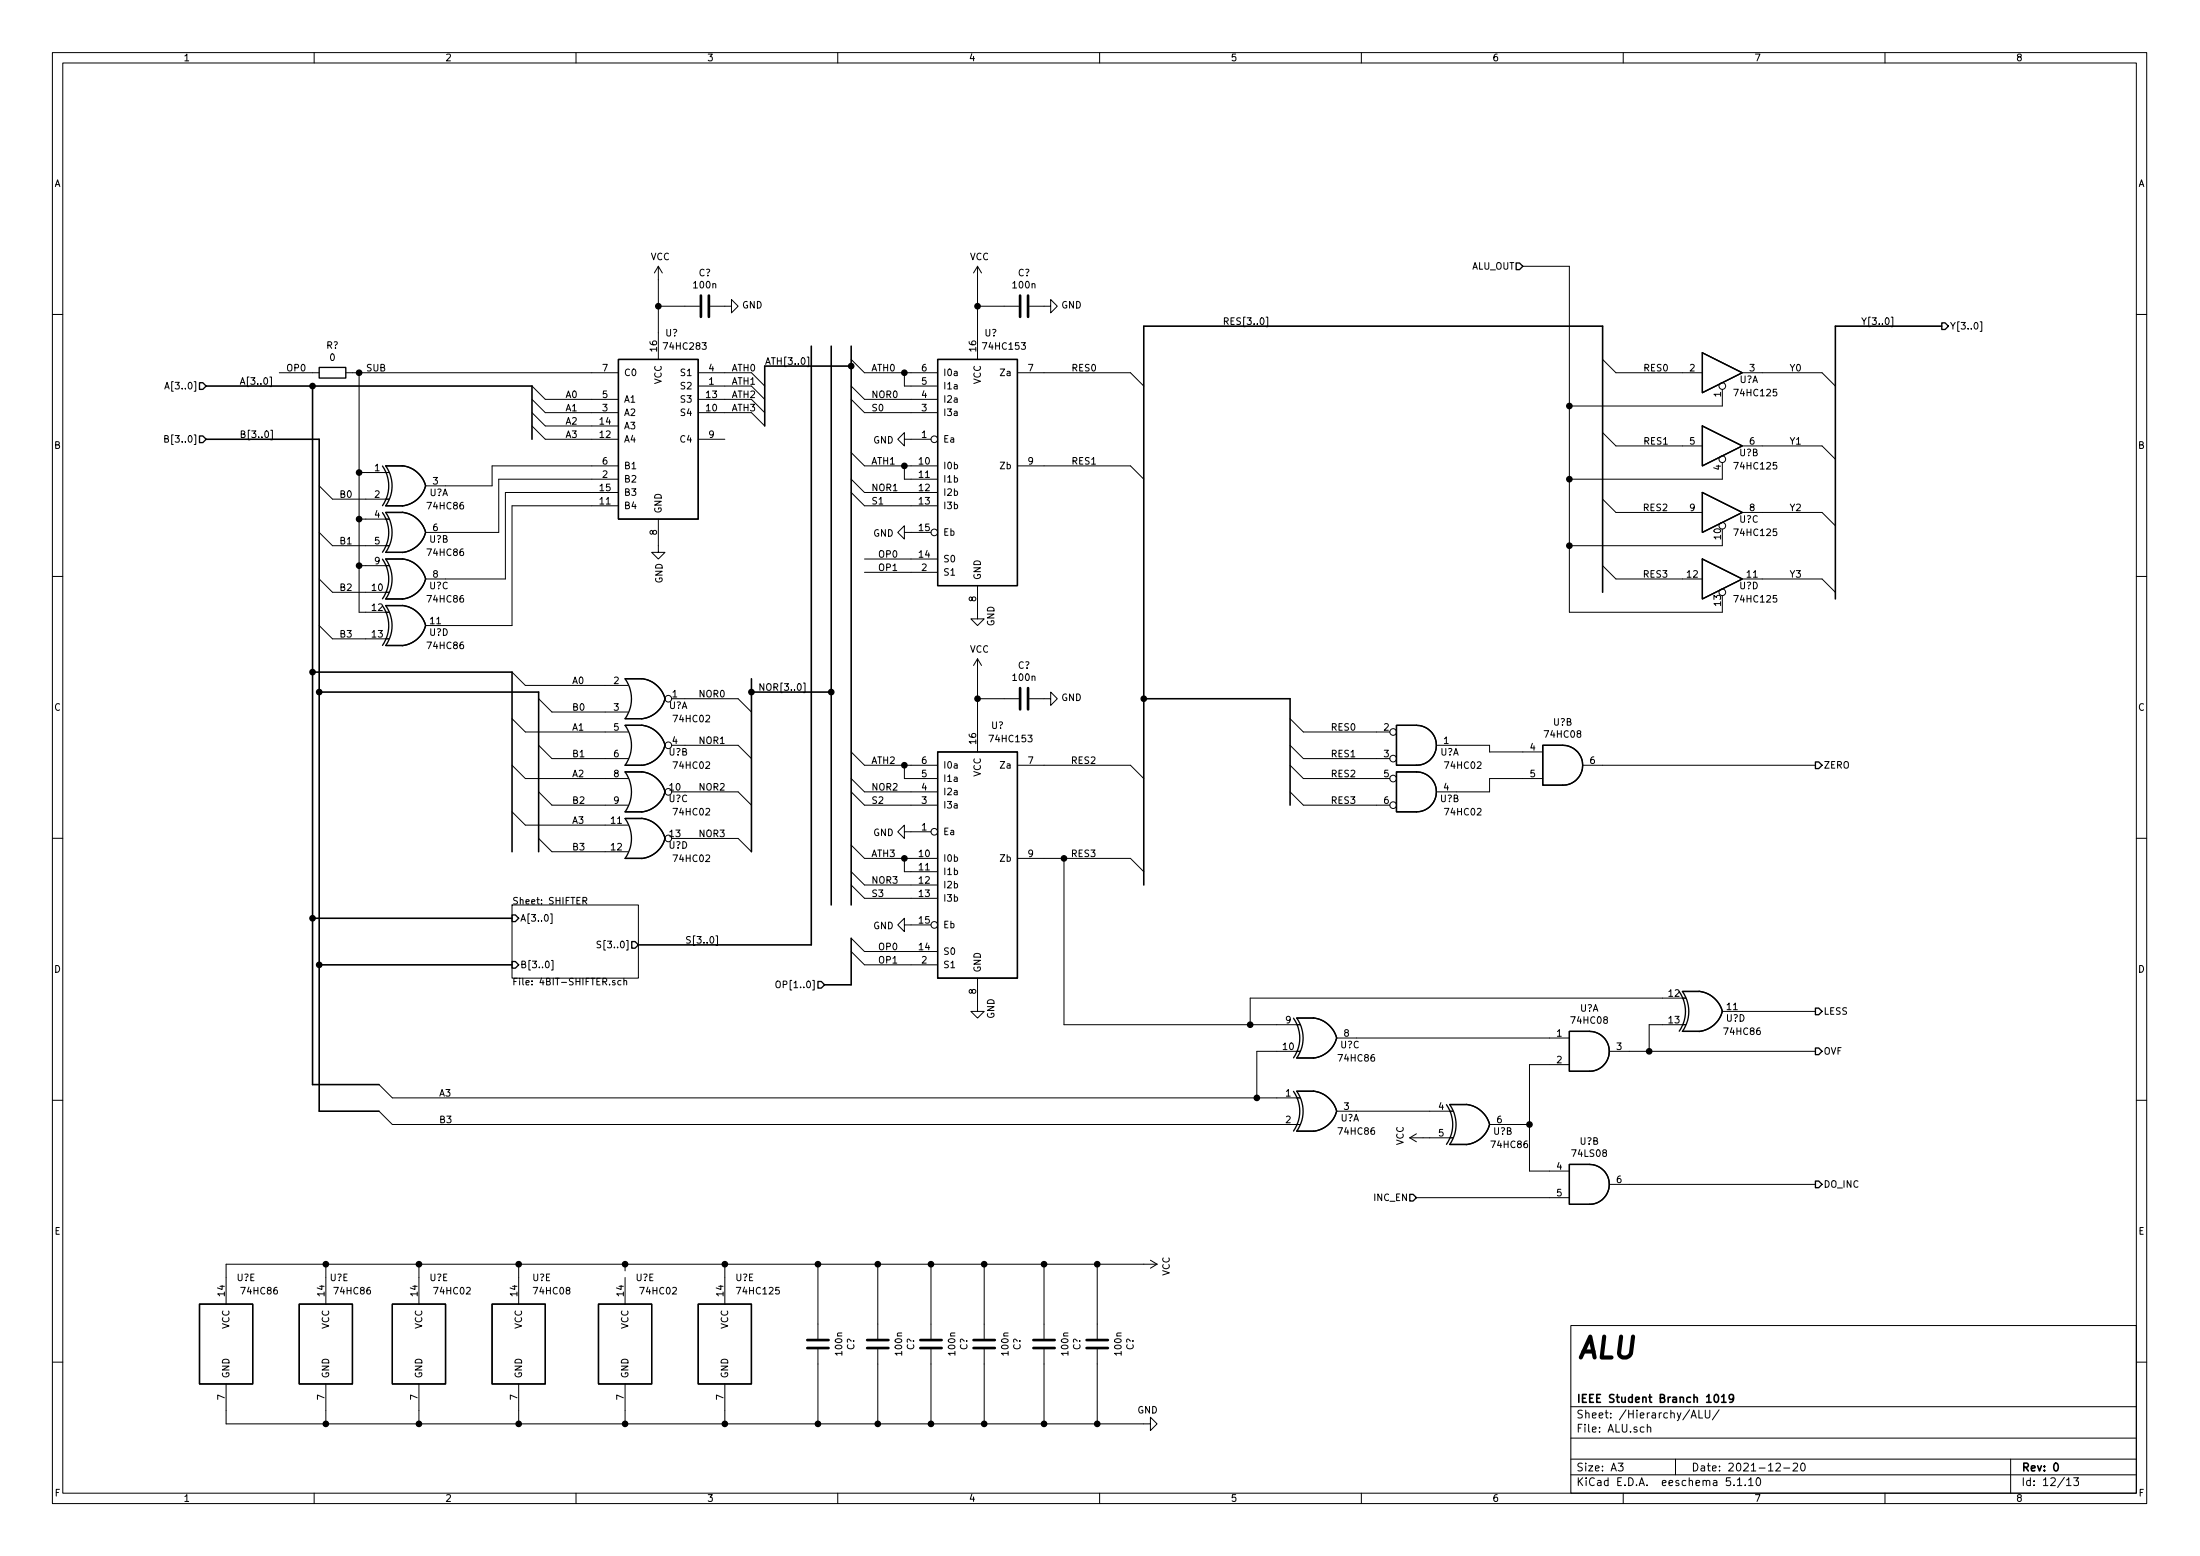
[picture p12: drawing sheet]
<svg xmlns="http://www.w3.org/2000/svg" width="420mm" height="297mm" viewBox="0 0 420 297" stroke-linecap="round" stroke-linejoin="round" font-family="sans-serif">
<g fill="none" stroke="#000" stroke-width=".19">
<path d="M10 10h400v277h-400zM12 12h396v273.1h-396zM60 10v2M110 10v2M160 10v2M210 10v2M260 10v2M310 10v2M360 10v2M125.7 58.5h7.9M125.7 50.8l-.7 1.3M125.7 50.8v17.8"/>
<path d="M125.7 50.8l.8 1.3M135.6 58.5h4.1v-1.3l1.3 1.3-1.3 1.2v-1.2M186.7 50.8l-.8 1.3M186.7 50.8v17.8M186.7 50.8l.8 1.3M186.7 58.5h7.9M196.6 58.5h4.1v-1.3l1.2 1.3-1.2 1.2v-1.2M290.8 50.8h8.9v66.1h29.2v-3.2M10 60h2M31.5 74.3l.4-1.3 .4 1.3M31.6 73.9h.6M51.5 72h.3v1.8h-.3"/>
<path d="M53.3 71.2h7.7M66 71.2h52.1M68.6 71.2v45.7h5.7M101.6 76.2l2.5 2.6h14M101.6 73.7l2.5 2.5h14M101.6 78.8l2.5 2.5h14M133.3 71.2h10.2l2.5 2.5M133.3 78.8h10.2l2.5 2.5M133.3 76.2h10.2l2.5 2.6M133.3 73.7h10.2l2.5 2.5M154.2 68.2h.3v1.8h-.3M162.6 68.6l2.5 2.6h14"/>
<path d="M162.6 76.2l2.5 2.6h14M162.6 73.7l2.5 2.5h14M172.7 71.2v2.5h6.4M194.3 71.2h21.6l2.5 2.5M233.8 61.3h.6l.2-.2-.1-.3-.7-.1v1.2M234.1 61.3l.5 .6M306.1 68.6l2.5 2.6h16.5M328.9 74.3v3.2h-29.2M332.7 71.2h15.3l2.5 2.5M355.6 60.7l.4 .6 .4-.6M356 61.3v.6M378.2 61.4h.3v1.9h-.3"/>
<path d="M408 60h2M31.5 83.8l.5-.1 .1-.4-.6-.2v1.3h.5l.1-.1 .1-.3-.3-.2M51.7 82.1h.3v1.9h-.3M61 92.7l2.5 2.6h10.8M68.6 90.2h5.7M68.6 99.1h5.7M101.6 81.3l2.5 2.6h14M118.1 94h-21.6v16.5h-15.2M118.1 88.9h-24.1v3.8h-12.7M118.1 91.5h-22.9v10.1h-13.9M118.1 96.6h-20.3v22.8h-16.5M125.7 99.1v6.3h1.3l-1.3 1.3-1.2-1.3h1.2"/>
<path d="M133.3 83.9h5.1M162.6 86.4l2.5 2.5h14M162.6 91.5l2.5 2.5h14M162.6 94l2.5 2.6h14M172.7 83.9v-1.3l-1.3 1.3 1.3 1.2v-1.2h5.1M172.7 88.9v2.6h6.4M194.3 88.9h21.6l2.5 2.6M306.1 82.6l2.5 2.5h16.5M306.1 95.3l2.5 2.5h16.5M328.9 88.3v3.2h-29.2M332.7 85.1h15.3l2.5 2.6M332.7 97.8h15.3l2.5 2.6"/>
<path d="M10 110h2M61 119.4l2.5 2.6h10.8M61 110.5l2.5 2.6h10.8M61 101.6l2.5 2.6h10.8M68.6 108h5.7M165.1 106.7h14M165.1 109.3h14M172.7 101.6v-1.2l-1.3 1.2 1.3 1.3v-1.3h5.1M186.7 111.8v6.3h1.3l-1.3 1.3-1.3-1.3h1.3M306.1 108l2.5 2.5h16.5M328.9 101v3.2h-29.2M332.7 110.5h15.3l2.5 2.6"/>
<path d="M408 110h2M97.8 137.2l2.5 2.5h19.6M97.8 128.3l2.5 2.5h19.6M102.9 133.4l2.5 2.5h14.5M128.3 133.4h12.7l2.5 2.5M153.4 130.4h.3v1.8h-.3M186.7 125.8v17.7M186.7 133.4h7.9M186.7 125.8l-.8 1.2M186.7 125.8l.8 1.2M196.6 133.4h4.1v-1.3l1.2 1.3-1.2 1.3v-1.3M246.4 137.2l2.5 2.5h16.5"/>
<path d="M97.8 146.1l2.5 2.5h19.6M97.8 155l2.5 2.5h19.6M102.9 142.3l2.5 2.5h14.5M102.9 151.2l2.5 2.5h14.5M128.3 142.3h12.7l2.5 2.5M128.3 151.2h12.7l2.5 2.5M162.6 148.6l2.5 2.6h14M162.6 151.2l2.5 2.5h14M162.6 143.5l2.5 2.6h14M172.7 158.8v-1.3l-1.3 1.3 1.3 1.3v-1.3h5.1M172.7 146.1v2.5h6.4M194.3 146.1h21.6l2.5 2.5"/>
<path d="M246.4 142.3l2.5 2.5h16.5M246.4 146.1l2.5 2.5h16.5M246.4 151.2l2.5 2.5h16.5M274.3 142.3h10.2v1.2h10.1M294.6 148.6h-10.1v2.6h-10.2M302.3 146.1h44.4M10 160h2M97.8 172.8h24.1v13.9h-24.1zM102.9 160.1l2.5 2.5h14.5M105.1 174.5h.3v1.8h-.3M111.3 172l.7-.1v-.5l-.7-.1v1.3M111.6 172l.5 .6"/>
<path d="M114.7 179.7h-.5l-.1 .1v.3l.5 .3 .1 .3-.2 .2h-.5M128.3 160.1h12.7l2.5 2.5M136.7 178.6h.3v1.9h-.3M162.6 161.3l2.5 2.6h14M162.6 166.4l2.5 2.5h14M162.6 168.9l2.5 2.6h14M162.6 179.1l2.5 2.5h14M172.7 176.6v-1.3l-1.3 1.3 1.3 1.2v-1.2h5.1M172.7 163.9v2.5h6.4M194.3 163.9h21.6l2.5 2.5M203.2 163.9v31.7h45.1M408 160h2"/>
<path d="M105.3 183.3h.3v1.9h-.3M117.4 187.2h-.3l-.1 .2v.1l.4 .2v.3h-.4M118.6 187.2h-.4l-.2 .2 .1 .6h.5M119.2 187.3l.1-.1h.3l.1 .8M119.2 186.8v1.2M148.3 187.5l.2-.2a.44 .44 0 0 1 .5 .4v.7l-.3 .2-.3-.1a1 1 0 0 1-.1-1zM162.6 181.6l2.5 2.6h14M186.7 186.7v6.4h1.3l-1.3 1.2-1.3-1.2h1.3M255.3 198.2h44.4M321.9 195.6h-6.9v5.1M321.9 190.5h-83.1v5.1M328.9 193.1h17.8"/>
<path d="M10 210h2M72.4 212.1l2.5 2.6h173.4M72.4 207l2.5 2.6h173.4M248.3 200.7h-8.3v8.9M255.3 212.1h22.2M269.2 217.2h8.3M269.2 217.2l1.3 .8M270.5 216.4l-1.3 .8M284.5 214.7h7.6M299.7 203.2h-7.6v20.4h7.6M307.3 200.7h39.4M408 210h2"/>
<path d="M270.5 228.6h29.2M307.3 226.1h39.4M62.2 241.3v7.7M80 241.3v7.7M99.1 241.3v7.7M119.4 241.3v1.3M119.4 243.9v5.1M138.4 241.3v7.7M156.2 241.3v14.3M156.2 257.6v14.2M167.6 241.3v14.3M167.6 257.6v14.2"/>
<path d="M177.8 241.3v14.3M177.8 257.6v14.2M188 241.3v14.3M188 257.6v14.2M199.4 241.3v14.3M199.4 257.6v14.2M209.5 241.3v14.3M209.5 257.6v14.2M219.7 240.6l1.3 .7M221 241.3h-177.8v7.7M221 241.3l-1.3 .8M300 253h108v32.1h-108z"/>
<path d="M10 260h2M43.2 264.2v7.6h176.5v-1.3l1.3 1.3-1.3 1.3v-1.3M62.2 264.2v7.6M80 264.2v7.6M99.1 264.2v7.6M119.4 264.2v7.6M138.4 264.2v7.6M300 278.5h108M300 274.5h108M300 268.5h108M309 279.3h1l-.5 .6 .4 .1v.7l-.2 .1-.7-.1M314.6 272.5h.1a.37 .37 0 0 1 .6 .1v.8"/>
<path d="M314.6 271.9v1.5M320 278.5v3M323 270.7l.5-1.5 .5 1.5M323.1 270.3h.7M324.5 269.2v1.5h.7M325.7 269.2v1.2l.3 .3h.2l.3-.3v-1.2M328.3 269.1l-1.3 2M339.2 279.5l.6-.2 .2 .4-.9 1.1h.9M342.5 279.5l.5-.2 .3 .2v.2l-.9 1.1h.9M344.1 279.4l.1-.1a.8 .8 0 0 1 .6 .8 .8 .8 0 0 1-.6 .7 1 1 0 0 1-.1-1.4zM384 278.5v6.6M408 260h2"/>
<path d="M60 285.1v1.9M110 285.1v1.9M160 285.1v1.9M210 285.1v1.9M260 285.1v1.9M300 281.5h108M310 285.1v1.9M331.2 283.5v.1M331.8 282.5l.4-.4v1.5M331.8 283.6h.9M333.3 283.5v.1M334 282.5l.4-.4v1.5"/>
<path d="M334 283.6h.8M335.6 282.2l.1-.1a.8 .8 0 0 1 .6 .8 .8 .8 0 0 1-.6 .7 1 1 0 0 1-.1-1.4zM340.7 280.2h1.1M360 285.1v1.9M394.7 282.5l.4-.4v1.5M394.7 283.6h.8M396 282.1h1l-.5 .6 .4 .1v.7l-.2 .1-.7-.1"/>
<circle cx="328.9" cy="73.7" r=".63"/>
<circle cx="178.4" cy="83.9" r=".63"/>
<circle cx="328.9" cy="87.7" r=".63"/>
<circle cx="178.4" cy="101.6" r=".63"/>
<circle cx="328.9" cy="100.4" r=".63"/>
<circle cx="328.9" cy="113.1" r=".63"/>
<circle cx="127.6" cy="133.4" r=".63"/>
<circle cx="266.1" cy="139.7" r=".63"/>
<circle cx="127.6" cy="142.3" r=".63"/>
<circle cx="127.6" cy="151.2" r=".63"/>
<circle cx="178.4" cy="158.8" r=".63"/>
<circle cx="266.1" cy="153.7" r=".63"/>
<circle cx="266.1" cy="144.8" r=".63"/>
<circle cx="266.1" cy="148.6" r=".63"/>
<circle cx="127.6" cy="160.1" r=".63"/>
<circle cx="178.4" cy="176.6" r=".63"/>
</g>
<g fill="none" stroke="#000" stroke-width=".3">
<path d="M39.4 73.7h62.2v10.2M59.7 73.7v133.3h12.7M154.9 66.1v114.3h-33M158.7 66.1v106.7M162.6 69.9h-16.6v11.4M162.6 66.1v106.7M370.8 62.3h-20.3v52M39.4 83.9h21.6v128.2h11.4M306.1 113.1v-50.8h-87.7v106.6M59.7 128.3h38.1v34.3M61 132.1h41.9v30.5M143.5 129.6v33"/>
<path d="M143.5 132.1h15.2M218.4 133.4h28v20.3M59.7 175.3h38.1M162.6 179.1v8.9h-5.1M61 184.2h36.8M327.5 266.4l.2-.2a.81 .81 0 0 1 .6 .6 .81 .81 0 0 1-.3 .8l-.1 .1a.79 .79 0 0 1-.4-1.3zM328.8 266.6l.4-.4v1.5M328.8 267.7h.8M331.1 266.8l-.3 .3h-.4l-.2-.3 .2-.5 .4-.1 .3 .3-.1 .8-.3 .4h-.3M392.5 279.4l.1-.1a.8 .8 0 0 1 .5 .8 .8 .8 0 0 1-.5 .7 .97 .97 0 0 1-.1-1.4z"/>
</g>
<g fill="none" stroke="#000" stroke-width=".25">
<path d="M289.6 50.2h.6l.6 .6-.6 .7h-.6zM38.1 73.1h.6l.7 .6-.7 .6h-.6zM61 70.1h5v2.1h-5zM118.1 68.6h15.2v30.5h-15.2zM179.1 68.6h15.2v43.2h-15.2zM325.1 67.3l7.6 3.9-7.6 3.8zM370.8 61.6h.7l.6 .7-.6 .6h-.7zM38.1 83.2h.6l.7 .7-.7 .6h-.6zM73.1 89a6.6 6.6 0 0 1 0 7.5M73.1 97.9a6.6 6.6 0 0 1 0 7.5M76.8 88.9a5.2 5.2 0 0 1 4.5 3.8M76.8 88.9l-3.1 .1a6.6 6.6 0 0 1 0 7.5l3.1 .1"/>
<path d="M76.8 97.8a5.2 5.2 0 0 1 4.5 3.8M76.8 97.8l-3.1 .1a6.6 6.6 0 0 1 0 7.5M81.3 92.8a5.2 5.2 0 0 1-4.5 3.8M325.1 81.3l7.6 3.8-7.6 3.8zM325.1 94l7.6 3.8-7.6 3.8zM73.1 115.6a6.6 6.6 0 0 1 0 7.6M73.1 106.7a6.6 6.6 0 0 1 0 7.6M73.7 115.6h3.1a5.2 5.2 0 0 1 4.5 3.8M73.7 106.7h3.1a5.2 5.2 0 0 1 4.5 3.8M73.7 115.6a6.6 6.6 0 0 1 0 7.6M73.7 106.7a6.6 6.6 0 0 1 0 7.6M81.3 119.4a5.2 5.2 0 0 1-4.5 3.9l-3.1-.1"/>
<path d="M81.3 110.6a5.2 5.2 0 0 1-4.5 3.8l-3.1-.1M81.3 101.7a5.2 5.2 0 0 1-4.5 3.8l-3.1-.1M325.1 106.7l7.6 3.8-7.6 3.8zM119.4 138.5l3.2-.1a5.2 5.2 0 0 1 4.4 3.9M119.4 129.6h3.2M119.4 138.5a6.6 6.6 0 0 1 0 7.6M119.4 129.6a6.6 6.6 0 0 1 0 7.6M122.6 129.6a5.2 5.2 0 0 1 4.4 3.8M127 133.4a5.2 5.2 0 0 1-4.4 3.8h-3.2M266.7 138.5h3.8a3.8 3.8 0 0 1 3.8 3.8 3.8 3.8 0 0 1-3.8 3.8h-3.8zM119.4 147.4l3.2-.1a5.2 5.2 0 0 1 4.4 3.8M119.4 156.2h3.2"/>
<path d="M119.4 147.4a6.6 6.6 0 0 1 0 7.6M119.4 156.3a6.6 6.6 0 0 1 0 7.5M122.6 156.2a5.2 5.2 0 0 1 4.4 3.8M127 142.3a5.2 5.2 0 0 1-4.4 3.8h-3.2M127 151.2a5.2 5.2 0 0 1-4.4 3.8h-3.2M179.1 143.5h15.2v43.2h-15.2zM266.7 147.4h3.8a3.8 3.8 0 0 1 3.8 3.8 3.8 3.8 0 0 1-3.8 3.8h-3.8zM294.6 142.3h3.8a3.8 3.8 0 0 1 3.9 3.8 3.8 3.8 0 0 1-3.9 3.8h-3.8zM346.7 145.5h.6l.7 .6-.7 .6h-.6zM97.8 174.7h.6l.7 .6-.7 .6h-.6zM119.4 163.9h3.2M120.6 179.7h.7l.6 .7-.6 .6h-.7z"/>
<path d="M127 160.1a5.2 5.2 0 0 1-4.4 3.8M97.8 183.6h.6l.7 .6-.7 .6h-.6zM156.2 187.4h.6l.7 .6-.7 .6h-.6zM247 194.4a6.6 6.6 0 0 1 0 7.5M247.6 194.3h3.2a5.2 5.2 0 0 1 4.5 3.8M247.7 194.4a6.6 6.6 0 0 1 0 7.5l3.1 .1M255.3 198.2a5.2 5.2 0 0 1-4.5 3.8M299.7 196.9h3.8a3.8 3.8 0 0 1 3.8 3.8 3.8 3.8 0 0 1-3.8 3.8h-3.8zM320.7 189.3a6.6 6.6 0 0 1 0 7.6M321.3 189.3l3.2-.1a5.2 5.2 0 0 1 4.4 3.9M321.3 189.3a6.6 6.6 0 0 1 0 7.6M328.9 193.1a5.2 5.2 0 0 1-4.4 3.8h-3.2"/>
<path d="M346.7 192.4h.6l.7 .7-.7 .6h-.6zM247 208.3a6.6 6.6 0 0 1 0 7.6M247.6 208.3h3.2a5.2 5.2 0 0 1 4.5 3.8M247.7 208.3a6.6 6.6 0 0 1 0 7.6M255.3 212.2a5.2 5.2 0 0 1-4.5 3.8l-3.2-.1M276.3 210.9a6.6 6.6 0 0 1 0 7.6M276.9 210.9l3.1-.1a5.2 5.2 0 0 1 4.5 3.8M276.9 210.9a6.6 6.6 0 0 1 0 7.6M284.5 214.7a5.2 5.2 0 0 1-4.5 3.8h-3.1M346.7 200.1h.6l.7 .6-.7 .6h-.6zM269.2 228h.7l.6 .6-.6 .7h-.7zM299.7 222.3h3.8a3.8 3.8 0 0 1 3.8 3.8 3.8 3.8 0 0 1-3.8 3.8h-3.8z"/>
<path d="M346.7 225.5h.6l.7 .6-.7 .6h-.6zM38.1 249h10.2v15.2h-10.2zM57.1 249h10.2v15.2h-10.2zM74.9 249h10.2v15.2h-10.2zM94 249h10.1v15.2h-10.1zM114.3 249h10.2v15.2h-10.2zM133.3 249h10.2v15.2h-10.2z"/>
</g>
<g fill="none" stroke="#000" stroke-width=".51">
<path d="M133.9 56.4v4.1M135.4 56.4v4.1M194.8 56.4v4.1M196.3 56.4v4.1M194.8 131.4v4M196.3 131.4v4M154.2 255.8h4M154.2 257.3h4M165.6 255.8h4.1M165.6 257.3h4.1M175.8 255.8h4M175.8 257.3h4"/>
<path d="M185.9 255.8h4.1M185.9 257.3h4.1M197.4 255.8h4M197.4 257.3h4M207.5 255.8h4.1M207.5 257.3h4.1"/>
</g>
<g fill="#000" stroke="#000" stroke-width=".25">
<circle cx="125.7" cy="58.5" r=".51"/>
<circle cx="186.7" cy="58.5" r=".51"/>
<circle cx="59.7" cy="73.7" r=".51"/>
<circle cx="68.6" cy="71.2" r=".51"/>
<circle cx="162.6" cy="69.9" r=".51"/>
<circle cx="172.7" cy="71.2" r=".51"/>
<circle cx="299.7" cy="77.5" r=".51"/>
<circle cx="68.6" cy="90.2" r=".51"/>
<circle cx="68.6" cy="99.1" r=".51"/>
<circle cx="172.7" cy="88.9" r=".51"/>
<circle cx="299.7" cy="91.5" r=".51"/>
<circle cx="68.6" cy="108" r=".51"/>
<circle cx="299.7" cy="104.2" r=".51"/>
<circle cx="59.7" cy="128.3" r=".51"/>
<circle cx="61" cy="132.1" r=".51"/>
<circle cx="143.5" cy="132.1" r=".51"/>
<circle cx="158.8" cy="132.1" r=".51"/>
<circle cx="186.7" cy="133.4" r=".51"/>
<circle cx="218.4" cy="133.4" r=".51"/>
<circle cx="172.7" cy="146.1" r=".51"/>
<circle cx="59.7" cy="175.3" r=".51"/>
<circle cx="172.7" cy="163.9" r=".51"/>
<circle cx="203.2" cy="163.9" r=".51"/>
<circle cx="61" cy="184.2" r=".51"/>
<circle cx="238.8" cy="195.6" r=".51"/>
<circle cx="240" cy="209.6" r=".51"/>
<circle cx="292.1" cy="214.7" r=".51"/>
<circle cx="315" cy="200.7" r=".51"/>
<circle cx="62.2" cy="241.3" r=".51"/>
<circle cx="80" cy="241.3" r=".51"/>
<circle cx="99.1" cy="241.3" r=".51"/>
<circle cx="119.4" cy="241.3" r=".51"/>
<circle cx="138.4" cy="241.3" r=".51"/>
<circle cx="156.2" cy="241.3" r=".51"/>
<circle cx="167.6" cy="241.3" r=".51"/>
<circle cx="177.8" cy="241.3" r=".51"/>
<circle cx="188" cy="241.3" r=".51"/>
<circle cx="199.4" cy="241.3" r=".51"/>
<circle cx="209.6" cy="241.3" r=".51"/>
<circle cx="62.2" cy="271.8" r=".51"/>
<circle cx="80" cy="271.8" r=".51"/>
<circle cx="99.1" cy="271.8" r=".51"/>
<circle cx="119.4" cy="271.8" r=".51"/>
<circle cx="138.4" cy="271.8" r=".51"/>
<circle cx="156.2" cy="271.8" r=".51"/>
<circle cx="167.6" cy="271.8" r=".51"/>
<circle cx="177.8" cy="271.8" r=".51"/>
<circle cx="188" cy="271.8" r=".51"/>
<circle cx="199.4" cy="271.8" r=".51"/>
<circle cx="209.6" cy="271.8" r=".51"/>
</g>
<text font-size="5.6" x="301" y="259.3">ALU</text>
<g font-size="2.1">
<text x="301" y="267.8">IEEE Student Branch 1019</text>
<text x="301" y="273.5">File: ALU.sch</text>
<text x="301" y="270.8">Sheet: /Hierarchy/ALU/</text>
<text x="301" y="280.9">Size: A3</text>
<text x="323" y="280.9">Date: 2021-12-20</text>
<text x="386" y="280.9">Rev: 0</text>
<text x="301" y="283.7">KiCad E.D.A. eeschema 5.1.10</text>
<text x="386" y="283.7">Id: 12/13</text>
</g>
<g font-size="1.8">
<text x="35" y="11.7">1</text>
<text x="85" y="11.7">2</text>
<text x="135" y="11.7">3</text>
<text x="185" y="11.7">4</text>
<text x="235" y="11.7">5</text>
<text x="285" y="11.7">6</text>
<text x="335" y="11.7">7</text>
<text x="385" y="11.7">8</text>
<text x="10.4" y="35.7">A</text>
<text x="408.4" y="35.7">A</text>
<text x="124.3" y="49.7">VCC</text>
<text x="133.5" y="52.7">C?</text>
<text x="185.2" y="49.7">VCC</text>
<text x="194.4" y="52.7">C?</text>
<text x="280.9" y="51.5">ALU_OUT</text>
<text x="132.6" y="55.1">100n</text>
<text x="141.7" y="58.9">GND</text>
<text x="193.6" y="55.1">100n</text>
<text x="202.7" y="58.9">GND</text>
<text x="127.1" y="64.2">U?</text>
<text x="188.1" y="64.2">U?</text>
<text x="234.8" y="62">RES[3..0]</text>
<text x="356.6" y="62">Y[3..0]</text>
<text x="372.4" y="62.9">Y[3..0]</text>
<text x="54.6" y="70.9">OP0</text>
<text x="62.3" y="66.6">R?</text>
<text x="63" y="68.9">0</text>
<text x="69.8" y="70.9">SUB</text>
<text x="115.1" y="70.9">7</text>
<text x="119.1" y="71.8">C0</text>
<text x="125.5" y="67" transform="rotate(-90 125.5 67)">16</text>
<text x="127.1" y="66.8">74HC283</text>
<text x="130.2" y="71.8">S1</text>
<text x="135.4" y="70.9">4</text>
<text x="139.7" y="70.9">ATH0</text>
<text x="146" y="69.6">ATH[3..0]</text>
<text x="166.4" y="70.9">ATH0</text>
<text x="176" y="70.9">6</text>
<text x="180.1" y="71.8">I0a</text>
<text x="186.4" y="67" transform="rotate(-90 186.4 67)">16</text>
<text x="188" y="66.8">74HC153</text>
<text x="191.2" y="71.8">Za</text>
<text x="196.4" y="70.9">7</text>
<text x="204.9" y="70.9">RES0</text>
<text x="314.1" y="70.9">RES0</text>
<text x="322.7" y="70.9">2</text>
<text x="334.2" y="70.9">3</text>
<text x="342" y="70.9">Y0</text>
<text x="32.4" y="74.3">A[3..0]</text>
<text x="45.7" y="73.4">A[3..0]</text>
<text x="107.9" y="76">A0</text>
<text x="115.1" y="76">5</text>
<text x="119.1" y="76.9">A1</text>
<text x="126.4" y="73.4" transform="rotate(-90 126.4 73.4)">VCC</text>
<text x="130.2" y="74.3">S2</text>
<text x="130.2" y="76.9">S3</text>
<text x="134.9" y="76">13</text>
<text x="135.4" y="73.4">1</text>
<text x="139.7" y="76">ATH2</text>
<text x="139.7" y="73.4">ATH1</text>
<text x="166.4" y="76">NOR0</text>
<text x="176" y="76">4</text>
<text x="176" y="73.4">5</text>
<text x="180.1" y="76.9">I2a</text>
<text x="180.1" y="74.3">I1a</text>
<text x="187.3" y="73.4" transform="rotate(-90 187.3 73.4)">VCC</text>
<text x="328.7" y="75.8" transform="rotate(-90 328.7 75.8)">1</text>
<text x="331.5" y="75.7">74HC125</text>
<text x="332.2" y="73.1">U?A</text>
<text x="45.7" y="83.6">B[3..0]</text>
<text x="107.9" y="81.1">A2</text>
<text x="107.9" y="78.5">A1</text>
<text x="107.9" y="83.6">A3</text>
<text x="114.6" y="83.6">12</text>
<text x="114.6" y="81.1">14</text>
<text x="115.1" y="78.5">3</text>
<text x="119.1" y="82">A3</text>
<text x="119.1" y="79.4">A2</text>
<text x="130.2" y="79.4">S4</text>
<text x="134.9" y="78.5">10</text>
<text x="135.4" y="83.6">9</text>
<text x="139.7" y="78.5">ATH3</text>
<text x="166.4" y="78.5">S0</text>
<text x="176" y="83.6">1</text>
<text x="176" y="78.5">3</text>
<text x="180.1" y="79.4">I3a</text>
<text x="10.4" y="85.7">B</text>
<text x="32.4" y="84.5">B[3..0]</text>
<text x="71.6" y="90">1</text>
<text x="115.1" y="88.7">6</text>
<text x="119.1" y="84.5">A4</text>
<text x="119.1" y="89.6">B1</text>
<text x="130.1" y="84.5">C4</text>
<text x="166.4" y="88.7">ATH1</text>
<text x="166.8" y="84.7">GND</text>
<text x="175.6" y="88.7">10</text>
<text x="180.1" y="84.5">Ea</text>
<text x="180.1" y="89.6">I0b</text>
<text x="191.1" y="89.6">Zb</text>
<text x="196.4" y="88.7">9</text>
<text x="204.9" y="88.7">RES1</text>
<text x="314.1" y="84.9">RES1</text>
<text x="322.7" y="84.9">5</text>
<text x="328.7" y="89.7" transform="rotate(-90 328.7 89.7)">4</text>
<text x="331.5" y="89.6">74HC125</text>
<text x="332.2" y="87.1">U?B</text>
<text x="334.2" y="84.9">6</text>
<text x="342" y="84.9">Y1</text>
<text x="408.4" y="85.7">B</text>
<text x="64.8" y="95">B0</text>
<text x="71.6" y="95">2</text>
<text x="82" y="94.7">U?A</text>
<text x="82.7" y="92.5">3</text>
<text x="114.6" y="93.8">15</text>
<text x="115.1" y="91.2">2</text>
<text x="119.1" y="94.7">B3</text>
<text x="119.1" y="92.1">B2</text>
<text x="166.4" y="93.8">NOR1</text>
<text x="175.6" y="91.2">11</text>
<text x="175.6" y="93.8">12</text>
<text x="180.1" y="92.1">I1b</text>
<text x="180.1" y="94.7">I2b</text>
<text x="71.6" y="98.8">4</text>
<text x="81.9" y="97.2">74HC86</text>
<text x="82.7" y="101.4">6</text>
<text x="114.6" y="96.3">11</text>
<text x="119.1" y="97.2">B4</text>
<text x="126.4" y="98.1" transform="rotate(-90 126.4 98.1)">GND</text>
<text x="166.4" y="96.3">S1</text>
<text x="175.6" y="96.3">13</text>
<text x="175.6" y="101.4">15</text>
<text x="180.1" y="97.2">I3b</text>
<text x="313.7" y="97.6">RES2</text>
<text x="322.7" y="97.6">9</text>
<text x="332.2" y="99.8">U?C</text>
<text x="334.2" y="97.6">8</text>
<text x="342" y="97.6">Y2</text>
<text x="64.8" y="103.9">B1</text>
<text x="71.6" y="107.7">9</text>
<text x="71.6" y="103.9">5</text>
<text x="81.9" y="106.1">74HC86</text>
<text x="82" y="103.6">U?B</text>
<text x="125.5" y="102.1" transform="rotate(-90 125.5 102.1)">8</text>
<text x="166.8" y="102.4">GND</text>
<text x="167.6" y="106.5">OP0</text>
<text x="175.6" y="106.5">14</text>
<text x="180.1" y="107.4">S0</text>
<text x="180.1" y="102.3">Eb</text>
<text x="328.7" y="102.9" transform="rotate(-90 328.7 102.9)">10</text>
<text x="331.5" y="102.3">74HC125</text>
<text x="64.8" y="112.8">B2</text>
<text x="71.1" y="112.8">10</text>
<text x="82" y="112.5">U?C</text>
<text x="82.7" y="110.3">8</text>
<text x="126.5" y="111.4" transform="rotate(-90 126.5 111.4)">GND</text>
<text x="167.6" y="109">OP1</text>
<text x="176" y="109">2</text>
<text x="180.1" y="109.9">S1</text>
<text x="187.3" y="110.8" transform="rotate(-90 187.3 110.8)">GND</text>
<text x="313.7" y="110.3">RES3</text>
<text x="322.2" y="110.3">12</text>
<text x="332.2" y="112.5">U?D</text>
<text x="333.7" y="110.3">11</text>
<text x="342" y="110.3">Y3</text>
<text x="71.1" y="116.6">12</text>
<text x="81.9" y="115">74HC86</text>
<text x="82.2" y="119.2">11</text>
<text x="186.4" y="114.8" transform="rotate(-90 186.4 114.8)">8</text>
<text x="189.9" y="119.6" transform="rotate(-90 189.9 119.6)">GND</text>
<text x="328.7" y="115.6" transform="rotate(-90 328.7 115.6)">13</text>
<text x="331.5" y="115">74HC125</text>
<text x="64.8" y="121.7">B3</text>
<text x="71.1" y="121.7">13</text>
<text x="81.9" y="123.9">74HC86</text>
<text x="82" y="121.4">U?D</text>
<text x="185.2" y="124.6">VCC</text>
<text x="109.2" y="130.6">A0</text>
<text x="117.2" y="130.6">2</text>
<text x="144.8" y="131.9">NOR[3..0]</text>
<text x="193.6" y="130">100n</text>
<text x="194.4" y="127.7">C?</text>
<text x="10.4" y="135.7">C</text>
<text x="109.2" y="135.7">B0</text>
<text x="117.2" y="135.7">3</text>
<text x="127.7" y="135.3">U?A</text>
<text x="128.4" y="133.1">1</text>
<text x="128.9" y="137.9">74HC02</text>
<text x="133.3" y="133.1">NOR0</text>
<text x="202.7" y="133.8">GND</text>
<text x="408.4" y="135.7">C</text>
<text x="109.2" y="139.5">A1</text>
<text x="117.2" y="139.5">5</text>
<text x="128.4" y="142">4</text>
<text x="133.3" y="142">NOR1</text>
<text x="186.4" y="142" transform="rotate(-90 186.4 142)">16</text>
<text x="189.3" y="141.7">74HC153</text>
<text x="189.3" y="139.2">U?</text>
<text x="254.5" y="139.5">RES0</text>
<text x="264.3" y="139.5">2</text>
<text x="275.7" y="142">1</text>
<text x="292.3" y="143.3">4</text>
<text x="295.2" y="140.8">74HC08</text>
<text x="296.6" y="138.5">U?B</text>
<text x="109.2" y="144.6">B1</text>
<text x="109.2" y="148.4">A2</text>
<text x="117.2" y="144.6">6</text>
<text x="117.2" y="148.4">8</text>
<text x="127.7" y="144.2">U?B</text>
<text x="128.9" y="146.8">74HC02</text>
<text x="166.4" y="145.8">ATH2</text>
<text x="176" y="148.4">5</text>
<text x="176" y="145.8">6</text>
<text x="180.1" y="149.3">I1a</text>
<text x="180.1" y="146.7">I0a</text>
<text x="187.3" y="148.3" transform="rotate(-90 187.3 148.3)">VCC</text>
<text x="191.2" y="146.7">Za</text>
<text x="196.4" y="145.8">7</text>
<text x="204.5" y="145.8">RES2</text>
<text x="254.5" y="144.6">RES1</text>
<text x="254.5" y="148.4">RES2</text>
<text x="264.3" y="144.6">3</text>
<text x="264.3" y="148.4">5</text>
<text x="275.1" y="144.2">U?A</text>
<text x="276.2" y="146.8">74HC02</text>
<text x="292.3" y="148.4">5</text>
<text x="303.7" y="145.8">6</text>
<text x="348.2" y="146.7">ZERO</text>
<text x="109.2" y="153.5">B2</text>
<text x="117.2" y="153.5">9</text>
<text x="127.7" y="153.1">U?C</text>
<text x="127.9" y="150.9">10</text>
<text x="128.9" y="155.7">74HC02</text>
<text x="133.3" y="150.9">NOR2</text>
<text x="166.4" y="153.5">S2</text>
<text x="166.4" y="150.9">NOR2</text>
<text x="176" y="153.5">3</text>
<text x="176" y="150.9">4</text>
<text x="180.1" y="154.3">I3a</text>
<text x="180.1" y="151.8">I2a</text>
<text x="254.5" y="153.5">RES3</text>
<text x="264.3" y="153.5">6</text>
<text x="275.1" y="153.1">U?B</text>
<text x="275.7" y="150.9">4</text>
<text x="276.2" y="155.7">74HC02</text>
<text x="109.2" y="157.3">A3</text>
<text x="116.8" y="157.3">11</text>
<text x="127.9" y="159.8">13</text>
<text x="133.3" y="159.8">NOR3</text>
<text x="166.8" y="159.6">GND</text>
<text x="176" y="158.5">1</text>
<text x="180.1" y="159.4">Ea</text>
<text x="109.2" y="162.3">B3</text>
<text x="116.8" y="162.3">12</text>
<text x="127.7" y="162">U?D</text>
<text x="128.9" y="164.6">74HC02</text>
<text x="166.4" y="163.6">ATH3</text>
<text x="175.6" y="163.6">10</text>
<text x="175.6" y="166.2">11</text>
<text x="180.1" y="164.5">I0b</text>
<text x="180.1" y="167">I1b</text>
<text x="191.1" y="164.5">Zb</text>
<text x="196.4" y="163.6">9</text>
<text x="204.5" y="163.6">RES3</text>
<text x="97.8" y="172.7">Sheet: SHIFTER</text>
<text x="166.4" y="171.2">S3</text>
<text x="166.4" y="168.7">NOR3</text>
<text x="175.6" y="168.7">12</text>
<text x="175.6" y="171.2">13</text>
<text x="180.1" y="169.6">I2b</text>
<text x="180.1" y="172.1">I3b</text>
<text x="99.3" y="175.9">A[3..0]</text>
<text x="166.8" y="177.4">GND</text>
<text x="175.6" y="176.3">15</text>
<text x="180.1" y="177.2">Eb</text>
<text x="10.4" y="185.7">D</text>
<text x="99.3" y="184.8">B[3..0]</text>
<text x="115.1" y="181">S[3..0]</text>
<text x="130.8" y="180.1">S[3..0]</text>
<text x="167.6" y="183.9">OP1</text>
<text x="167.6" y="181.4">OP0</text>
<text x="175.6" y="181.4">14</text>
<text x="176" y="183.9">2</text>
<text x="180.1" y="182.3">S0</text>
<text x="180.1" y="184.8">S1</text>
<text x="187.3" y="185.7" transform="rotate(-90 187.3 185.7)">GND</text>
<text x="408.4" y="185.7">D</text>
<text x="97.8" y="188.1">File: 4BIT-SHIFTER.sch</text>
<text x="149.3" y="188.6">OP[1..0]</text>
<text x="186.4" y="189.7" transform="rotate(-90 186.4 189.7)">8</text>
<text x="318.7" y="190.3">12</text>
<text x="189.9" y="194.5" transform="rotate(-90 189.9 194.5)">GND</text>
<text x="245.6" y="195.4">9</text>
<text x="256.7" y="197.9">8</text>
<text x="297.3" y="197.9">1</text>
<text x="300.3" y="195.4">74HC08</text>
<text x="301.7" y="193.1">U?A</text>
<text x="318.7" y="195.4">13</text>
<text x="329.5" y="197.6">74HC86</text>
<text x="329.7" y="195">U?D</text>
<text x="329.9" y="192.8">11</text>
<text x="348.2" y="193.7">LESS</text>
<text x="245.1" y="200.4">10</text>
<text x="255.9" y="202.7">74HC86</text>
<text x="256" y="200.1">U?C</text>
<text x="297.3" y="203">2</text>
<text x="308.8" y="200.4">3</text>
<text x="348.2" y="201.3">OVF</text>
<text x="83.8" y="209.3">A3</text>
<text x="245.6" y="209.3">1</text>
<text x="83.8" y="214.4">B3</text>
<text x="245.6" y="214.4">2</text>
<text x="256" y="214.1">U?A</text>
<text x="256.7" y="211.9">3</text>
<text x="274.8" y="211.9">4</text>
<text x="285.9" y="214.4">6</text>
<text x="255.9" y="216.6">74HC86</text>
<text x="268.1" y="218.7" transform="rotate(-90 268.1 218.7)">VCC</text>
<text x="274.8" y="217">5</text>
<text x="285.1" y="219.2">74HC86</text>
<text x="285.2" y="216.6">U?B</text>
<text x="300.4" y="220.8">74LS08</text>
<text x="301.7" y="218.5">U?B</text>
<text x="297.3" y="223.3">4</text>
<text x="308.8" y="225.8">6</text>
<text x="348.2" y="226.7">DO_INC</text>
<text x="262.5" y="229.3">INC_EN</text>
<text x="297.3" y="228.4">5</text>
<text x="10.4" y="235.7">E</text>
<text x="408.4" y="235.7">E</text>
<text x="45.2" y="244.6">U?E</text>
<text x="63" y="244.6">U?E</text>
<text x="82.1" y="244.6">U?E</text>
<text x="101.7" y="244.6">U?E</text>
<text x="121.4" y="244.6">U?E</text>
<text x="140.5" y="244.6">U?E</text>
<text x="223.4" y="243.6" transform="rotate(-90 223.4 243.6)">VCC</text>
<text x="42.9" y="247.4" transform="rotate(-90 42.9 247.4)">14</text>
<text x="46.3" y="247.1">74HC86</text>
<text x="62" y="247.4" transform="rotate(-90 62 247.4)">14</text>
<text x="64.1" y="247.1">74HC86</text>
<text x="79.8" y="247.4" transform="rotate(-90 79.8 247.4)">14</text>
<text x="83.1" y="247.1">74HC02</text>
<text x="98.8" y="247.4" transform="rotate(-90 98.8 247.4)">14</text>
<text x="102.2" y="247.1">74HC08</text>
<text x="119.1" y="247.4" transform="rotate(-90 119.1 247.4)">14</text>
<text x="122.5" y="247.1">74HC02</text>
<text x="138.2" y="247.4" transform="rotate(-90 138.2 247.4)">14</text>
<text x="141" y="247.1">74HC125</text>
<text x="43.8" y="253.7" transform="rotate(-90 43.8 253.7)">VCC</text>
<text x="62.9" y="253.7" transform="rotate(-90 62.9 253.7)">VCC</text>
<text x="80.6" y="253.7" transform="rotate(-90 80.6 253.7)">VCC</text>
<text x="99.7" y="253.7" transform="rotate(-90 99.7 253.7)">VCC</text>
<text x="120" y="253.7" transform="rotate(-90 120 253.7)">VCC</text>
<text x="139.1" y="253.7" transform="rotate(-90 139.1 253.7)">VCC</text>
<text x="163.2" y="257.7" transform="rotate(-90 163.2 257.7)">C?</text>
<text x="174.6" y="257.7" transform="rotate(-90 174.6 257.7)">C?</text>
<text x="184.8" y="257.7" transform="rotate(-90 184.8 257.7)">C?</text>
<text x="194.9" y="257.7" transform="rotate(-90 194.9 257.7)">C?</text>
<text x="206.3" y="257.7" transform="rotate(-90 206.3 257.7)">C?</text>
<text x="216.5" y="257.7" transform="rotate(-90 216.5 257.7)">C?</text>
<text x="43.8" y="263.2" transform="rotate(-90 43.8 263.2)">GND</text>
<text x="62.9" y="263.2" transform="rotate(-90 62.9 263.2)">GND</text>
<text x="80.6" y="263.2" transform="rotate(-90 80.6 263.2)">GND</text>
<text x="99.7" y="263.2" transform="rotate(-90 99.7 263.2)">GND</text>
<text x="120" y="263.2" transform="rotate(-90 120 263.2)">GND</text>
<text x="139.1" y="263.2" transform="rotate(-90 139.1 263.2)">GND</text>
<text x="160.9" y="258.6" transform="rotate(-90 160.9 258.6)">100n</text>
<text x="172.3" y="258.6" transform="rotate(-90 172.3 258.6)">100n</text>
<text x="182.4" y="258.6" transform="rotate(-90 182.4 258.6)">100n</text>
<text x="192.6" y="258.6" transform="rotate(-90 192.6 258.6)">100n</text>
<text x="204" y="258.6" transform="rotate(-90 204 258.6)">100n</text>
<text x="214.2" y="258.6" transform="rotate(-90 214.2 258.6)">100n</text>
<text x="42.9" y="267.2" transform="rotate(-90 42.9 267.2)">7</text>
<text x="62" y="267.2" transform="rotate(-90 62 267.2)">7</text>
<text x="79.8" y="267.2" transform="rotate(-90 79.8 267.2)">7</text>
<text x="98.8" y="267.2" transform="rotate(-90 98.8 267.2)">7</text>
<text x="119.1" y="267.2" transform="rotate(-90 119.1 267.2)">7</text>
<text x="138.2" y="267.2" transform="rotate(-90 138.2 267.2)">7</text>
<text x="217.2" y="269.8">GND</text>
<text x="10.5" y="285.7">F</text>
<text x="35" y="286.7">1</text>
<text x="85" y="286.7">2</text>
<text x="135" y="286.7">3</text>
<text x="185" y="286.7">4</text>
<text x="235" y="286.7">5</text>
<text x="285" y="286.7">6</text>
<text x="335" y="286.7">7</text>
<text x="385" y="286.7">8</text>
<text x="408.5" y="285.7">F</text>
</g>
</svg>
